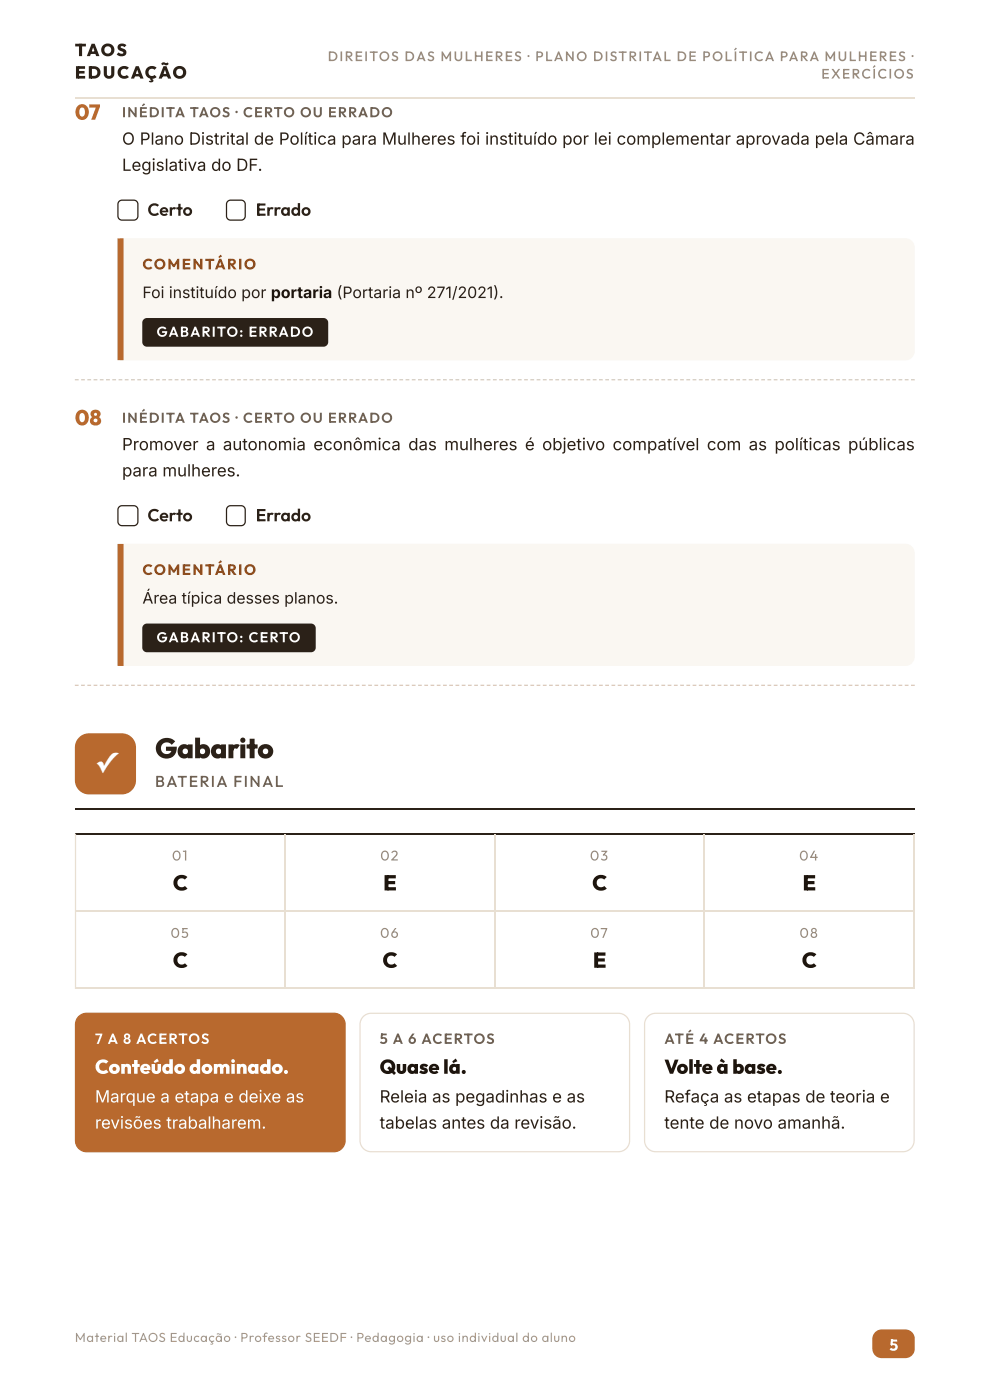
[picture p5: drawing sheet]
<svg xmlns="http://www.w3.org/2000/svg" width="210mm" height="297mm" viewBox="0 0 210 297" stroke-linecap="round" stroke-linejoin="round" font-family="sans-serif">
<path d="M15.9 20.8h178" fill="none" stroke="#e8dfd2" stroke-width=".26"/>
<path d="M185.5 282.6l.5-.3 .7-.2 5.2-.1a2 2 0 0 1 2 2v2.1a2 2 0 0 1-2 2h-5a2 2 0 0 1-2-2l.1-2.4z" fill="#b8692e"/>
<path d="M15.9 80.4h.8v.3h-.8zM17.2 80.4h.8v.3h-.8zM18.5 80.4h.8v.3h-.8zM19.8 80.4h.8v.3h-.8zM21.2 80.4h.8v.3h-.8zM22.5 80.4h.8v.3h-.8zM23.8 80.4h.8v.3h-.8zM25.1 80.4h.8v.3h-.8zM26.5 80.4h.8v.3h-.8zM27.8 80.4h.8v.3h-.8zM29.1 80.4h.8v.3h-.8zM30.4 80.4h.8v.3h-.8zM31.7 80.4h.8v.3h-.8zM33.1 80.4h.8v.3h-.8zM34.4 80.4h.8v.3h-.8zM35.7 80.4h.8v.3h-.8zM37 80.4h.8v.3h-.8zM38.4 80.4h.8v.3h-.8zM39.7 80.4h.8v.3h-.8zM41 80.4h.8v.3h-.8zM42.3 80.4h.8v.3h-.8zM43.7 80.4h.7v.3h-.7zM45 80.4h.8v.3h-.8zM46.3 80.4h.8v.3h-.8zM47.6 80.4h.8v.3h-.8zM48.9 80.4h.8v.3h-.8zM50.3 80.4h.8v.3h-.8zM51.6 80.4h.8v.3h-.8zM52.9 80.4h.8v.3h-.8zM54.2 80.4h.8v.3h-.8zM55.6 80.4h.8v.3h-.8zM56.9 80.4h.8v.3h-.8zM58.2 80.4h.8v.3h-.8zM59.5 80.4h.8v.3h-.8zM60.9 80.4h.7v.3h-.7zM62.2 80.4h.8v.3h-.8zM63.5 80.4h.8v.3h-.8zM64.8 80.4h.8v.3h-.8zM66.1 80.4h.8v.3h-.8zM67.5 80.4h.8v.3h-.8zM68.8 80.4h.8v.3h-.8zM70.1 80.4h.8v.3h-.8zM71.4 80.4h.8v.3h-.8zM72.8 80.4h.8v.3h-.8zM74.1 80.4h.8v.3h-.8zM75.4 80.4h.8v.3h-.8zM76.7 80.4h.8v.3h-.8zM78.1 80.4h.7v.3h-.7zM79.4 80.4h.8v.3h-.8zM80.7 80.4h.8v.3h-.8zM82 80.4h.8v.3h-.8zM83.3 80.4h.8v.3h-.8zM84.7 80.4h.8v.3h-.8zM86 80.4h.8v.3h-.8zM87.3 80.4h.8v.3h-.8zM88.6 80.4h.8v.3h-.8zM90 80.4h.8v.3h-.8zM91.3 80.4h.8v.3h-.8zM92.6 80.4h.8v.3h-.8zM93.9 80.4h.8v.3h-.8zM95.2 80.4h.8v.3h-.8zM96.6 80.4h.8v.3h-.8zM97.9 80.4h.8v.3h-.8zM99.2 80.4h.8v.3h-.8zM100.5 80.4h.8v.3h-.8zM101.9 80.4h.8v.3h-.8zM103.2 80.4h.8v.3h-.8zM104.5 80.4h.8v.3h-.8zM105.8 80.4h.8v.3h-.8zM107.2 80.4h.7v.3h-.7zM108.5 80.4h.8v.3h-.8zM109.8 80.4h.8v.3h-.8zM111.1 80.4h.8v.3h-.8zM112.4 80.4h.8v.3h-.8zM113.8 80.4h.8v.3h-.8zM115.1 80.4h.8v.3h-.8zM116.4 80.4h.8v.3h-.8zM117.7 80.4h.8v.3h-.8zM119.1 80.4h.8v.3h-.8zM120.4 80.4h.8v.3h-.8zM121.7 80.4h.8v.3h-.8zM123 80.4h.8v.3h-.8zM124.4 80.4h.7v.3h-.7zM125.7 80.4h.8v.3h-.8zM127 80.4h.8v.3h-.8zM128.3 80.4h.8v.3h-.8zM129.6 80.4h.8v.3h-.8zM131 80.4h.8v.3h-.8zM132.3 80.4h.8v.3h-.8zM133.6 80.4h.8v.3h-.8zM134.9 80.4h.8v.3h-.8zM136.3 80.4h.8v.3h-.8zM137.6 80.4h.8v.3h-.8zM138.9 80.4h.8v.3h-.8zM140.2 80.4h.8v.3h-.8zM141.5 80.4h.8v.3h-.8zM142.9 80.4h.8v.3h-.8zM144.2 80.4h.8v.3h-.8zM145.5 80.4h.8v.3h-.8zM146.8 80.4h.8v.3h-.8zM148.2 80.4h.8v.3h-.8zM149.5 80.4h.8v.3h-.8zM150.8 80.4h.8v.3h-.8zM152.1 80.4h.8v.3h-.8zM153.5 80.4h.7v.3h-.7zM154.8 80.4h.8v.3h-.8zM156.1 80.4h.8v.3h-.8zM157.4 80.4h.8v.3h-.8zM158.7 80.4h.8v.3h-.8zM160.1 80.4h.8v.3h-.8zM161.4 80.4h.8v.3h-.8zM162.7 80.4h.8v.3h-.8zM164 80.4h.8v.3h-.8zM165.4 80.4h.8v.3h-.8zM166.7 80.4h.8v.3h-.8zM168 80.4h.8v.3h-.8zM169.3 80.4h.8v.3h-.8zM170.7 80.4h.7v.3h-.7zM172 80.4h.8v.3h-.8zM173.3 80.4h.8v.3h-.8zM174.6 80.4h.8v.3h-.8zM175.9 80.4h.8v.3h-.8zM177.3 80.4h.8v.3h-.8zM178.6 80.4h.8v.3h-.8zM179.9 80.4h.8v.3h-.8zM181.2 80.4h.8v.3h-.8zM182.6 80.4h.8v.3h-.8zM183.9 80.4h.8v.3h-.8zM185.2 80.4h.8v.3h-.8zM186.5 80.4h.8v.3h-.8zM187.9 80.4h.7v.3h-.7zM189.2 80.4h.8v.3h-.8zM190.5 80.4h.8v.3h-.8zM191.8 80.4h.8v.3h-.8zM193.1 80.4h.8v.3h-.8z" fill="#d6cabb"/>
<path d="M25.5 50.5h166.4a1.99 1.99 0 0 1 2 2v22a1.99 1.99 0 0 1-2 2h-166.4z" fill="#faf7f2"/>
<path d="M24.9 50.5h1.3v26h-1.3z" fill="#b8692e"/>
<path d="M15.9 145.3h.8v.2h-.8zM17.2 145.3h.8v.2h-.8zM18.5 145.3h.8v.2h-.8zM19.8 145.3h.8v.2h-.8zM21.2 145.3h.8v.2h-.8zM22.5 145.3h.8v.2h-.8zM23.8 145.3h.8v.2h-.8zM25.1 145.3h.8v.2h-.8zM26.5 145.3h.8v.2h-.8zM27.8 145.3h.8v.2h-.8zM29.1 145.3h.8v.2h-.8zM30.4 145.3h.8v.2h-.8zM31.7 145.3h.8v.2h-.8zM33.1 145.3h.8v.2h-.8zM34.4 145.3h.8v.2h-.8zM35.7 145.3h.8v.2h-.8zM37 145.3h.8v.2h-.8zM38.4 145.3h.8v.2h-.8zM39.7 145.3h.8v.2h-.8zM41 145.3h.8v.2h-.8zM42.3 145.3h.8v.2h-.8zM43.7 145.3h.7v.2h-.7zM45 145.3h.8v.2h-.8zM46.3 145.3h.8v.2h-.8zM47.6 145.3h.8v.2h-.8zM48.9 145.3h.8v.2h-.8zM50.3 145.3h.8v.2h-.8zM51.6 145.3h.8v.2h-.8zM52.9 145.3h.8v.2h-.8zM54.2 145.3h.8v.2h-.8zM55.6 145.3h.8v.2h-.8zM56.9 145.3h.8v.2h-.8zM58.2 145.3h.8v.2h-.8zM59.5 145.3h.8v.2h-.8zM60.9 145.3h.7v.2h-.7zM62.2 145.3h.8v.2h-.8zM63.5 145.3h.8v.2h-.8zM64.8 145.3h.8v.2h-.8zM66.1 145.3h.8v.2h-.8zM67.5 145.3h.8v.2h-.8zM68.8 145.3h.8v.2h-.8zM70.1 145.3h.8v.2h-.8zM71.4 145.3h.8v.2h-.8zM72.8 145.3h.8v.2h-.8zM74.1 145.3h.8v.2h-.8zM75.4 145.3h.8v.2h-.8zM76.7 145.3h.8v.2h-.8zM78.1 145.3h.7v.2h-.7zM79.4 145.3h.8v.2h-.8zM80.7 145.3h.8v.2h-.8zM82 145.3h.8v.2h-.8zM83.3 145.3h.8v.2h-.8zM84.7 145.3h.8v.2h-.8zM86 145.3h.8v.2h-.8zM87.3 145.3h.8v.2h-.8zM88.6 145.3h.8v.2h-.8zM90 145.3h.8v.2h-.8zM91.3 145.3h.8v.2h-.8zM92.6 145.3h.8v.2h-.8zM93.9 145.3h.8v.2h-.8zM95.2 145.3h.8v.2h-.8zM96.6 145.3h.8v.2h-.8zM97.9 145.3h.8v.2h-.8zM99.2 145.3h.8v.2h-.8zM100.5 145.3h.8v.2h-.8zM101.9 145.3h.8v.2h-.8zM103.2 145.3h.8v.2h-.8zM104.5 145.3h.8v.2h-.8zM105.8 145.3h.8v.2h-.8zM107.2 145.3h.7v.2h-.7zM108.5 145.3h.8v.2h-.8zM109.8 145.3h.8v.2h-.8zM111.1 145.3h.8v.2h-.8zM112.4 145.3h.8v.2h-.8zM113.8 145.3h.8v.2h-.8zM115.1 145.3h.8v.2h-.8zM116.4 145.3h.8v.2h-.8zM117.7 145.3h.8v.2h-.8zM119.1 145.3h.8v.2h-.8zM120.4 145.3h.8v.2h-.8zM121.7 145.3h.8v.2h-.8zM123 145.3h.8v.2h-.8zM124.4 145.3h.7v.2h-.7zM125.7 145.3h.8v.2h-.8zM127 145.3h.8v.2h-.8zM128.3 145.3h.8v.2h-.8zM129.6 145.3h.8v.2h-.8zM131 145.3h.8v.2h-.8zM132.3 145.3h.8v.2h-.8zM133.6 145.3h.8v.2h-.8zM134.9 145.3h.8v.2h-.8zM136.3 145.3h.8v.2h-.8zM137.6 145.3h.8v.2h-.8zM138.9 145.3h.8v.2h-.8zM140.2 145.3h.8v.2h-.8zM141.5 145.3h.8v.2h-.8zM142.9 145.3h.8v.2h-.8zM144.2 145.3h.8v.2h-.8zM145.5 145.3h.8v.2h-.8zM146.8 145.3h.8v.2h-.8zM148.2 145.3h.8v.2h-.8zM149.5 145.3h.8v.2h-.8zM150.8 145.3h.8v.2h-.8zM152.1 145.3h.8v.2h-.8zM153.5 145.3h.7v.2h-.7zM154.8 145.3h.8v.2h-.8zM156.1 145.3h.8v.2h-.8zM157.4 145.3h.8v.2h-.8zM158.7 145.3h.8v.2h-.8zM160.1 145.3h.8v.2h-.8zM161.4 145.3h.8v.2h-.8zM162.7 145.3h.8v.2h-.8zM164 145.3h.8v.2h-.8zM165.4 145.3h.8v.2h-.8zM166.7 145.3h.8v.2h-.8zM168 145.3h.8v.2h-.8zM169.3 145.3h.8v.2h-.8zM170.7 145.3h.7v.2h-.7zM172 145.3h.8v.2h-.8zM173.3 145.3h.8v.2h-.8zM174.6 145.3h.8v.2h-.8zM175.9 145.3h.8v.2h-.8zM177.3 145.3h.8v.2h-.8zM178.6 145.3h.8v.2h-.8zM179.9 145.3h.8v.2h-.8zM181.2 145.3h.8v.2h-.8zM182.6 145.3h.8v.2h-.8zM183.9 145.3h.8v.2h-.8zM185.2 145.3h.8v.2h-.8zM186.5 145.3h.8v.2h-.8zM187.9 145.3h.7v.2h-.7zM189.2 145.3h.8v.2h-.8zM190.5 145.3h.8v.2h-.8zM191.8 145.3h.8v.2h-.8zM193.1 145.3h.8v.2h-.8z" fill="#d6cabb"/>
<path d="M25.5 115.4h166.4a1.99 1.99 0 0 1 2 2v21.9a1.99 1.99 0 0 1-2 2h-166.4z" fill="#faf7f2"/>
<path d="M24.9 115.4h1.3v25.9h-1.3z" fill="#b8692e"/>
<path d="M25.3 42.7l.6-.2h2.5a.87 .87 0 0 1 .8 .8v2.5a.87 .87 0 0 1-.8 .9h-2.5a.87 .87 0 0 1-.9-.9v-2.5zM48.3 42.7l.6-.2h2.2a.87 .87 0 0 1 .9 .8v2.5a.87 .87 0 0 1-.9 .9h-2.2a.87 .87 0 0 1-.9-.9v-2.5zM15.9 171.6h178M15.9 176.9h178" fill="none" stroke="#2b2118" stroke-width=".26"/>
<path d="M16 176.7v33.1" fill="none" stroke="#e8dfd2" stroke-width=".26"/>
<path d="M30.5 67.8l.7-.3h37.4a1 1 0 0 1 1 1v4.1a1 1 0 0 1-1 1h-37.4a1 1 0 0 1-1-1v-4.1z" fill="#2b2118"/>
<path d="M25.3 107.5l.6-.2h2.5a.87 .87 0 0 1 .8 .9v2.5a.87 .87 0 0 1-.8 .8h-2.5a.87 .87 0 0 1-.9-.8v-2.5zM48.3 107.5l.6-.2h2.2a.87 .87 0 0 1 .9 .9v2.5a.87 .87 0 0 1-.9 .8h-2.2a.87 .87 0 0 1-.9-.8v-2.5z" fill="none" stroke="#2b2118" stroke-width=".26"/>
<path d="M30.5 132.6l.7-.3h34.7a1 1 0 0 1 1 1v4.1a1 1 0 0 1-1 1h-34.7a1 1 0 0 1-1-1v-4.1z" fill="#2b2118"/>
<path d="M16.8 156.5l.7-.6 1.2-.3h7.1a3 3 0 0 1 3 3v6.9a3 3 0 0 1-3 3h-6.9a3 3 0 0 1-3-3v-7.1l.3-1.2z" fill="#b8692e"/>
<path d="M60.5 177v32.8M104.9 177v32.8M149.4 177v32.8M193.8 177v32.8M16.1 193.3h177.8M16.1 209.7h177.8" fill="none" stroke="#e8dfd2" stroke-width=".26"/>
<path d="M16.7 215.7l.8-.6 .9-.1h52.4a2.37 2.37 0 0 1 2.4 2.3v24.7a2.37 2.37 0 0 1-2.4 2.3h-52.4a2.37 2.37 0 0 1-2.4-2.3v-24.7l.2-.9z" fill="#b8692e"/>
<path d="M16.7 215.7l.8-.6 .9-.1h52.4a2.37 2.37 0 0 1 2.4 2.3v24.7a2.37 2.37 0 0 1-2.4 2.3h-52.4a2.37 2.37 0 0 1-2.4-2.3v-24.7l.2-.9z" fill="none" stroke="#b8692e" stroke-width=".26"/>
<path d="M77 215.7l.8-.6 .9-.1h52.4a2.37 2.37 0 0 1 2.4 2.3v24.7a2.37 2.37 0 0 1-2.4 2.3h-52.4a2.37 2.37 0 0 1-2.4-2.3v-24.7l.2-.9z" fill="#fff"/>
<path d="M77 215.7l.8-.6 .9-.1h52.4a2.37 2.37 0 0 1 2.4 2.3v24.7a2.37 2.37 0 0 1-2.4 2.3h-52.4a2.37 2.37 0 0 1-2.4-2.3v-24.7l.2-.9z" fill="none" stroke="#e8dfd2" stroke-width=".26"/>
<path d="M137.3 215.7l.8-.6 .9-.1h52.4a2.37 2.37 0 0 1 2.4 2.3v24.7a2.37 2.37 0 0 1-2.4 2.3h-52.4a2.37 2.37 0 0 1-2.3-2.3v-24.7l.1-.9z" fill="#fff"/>
<path d="M137.3 215.7l.8-.6 .9-.1h52.4a2.37 2.37 0 0 1 2.4 2.3v24.7a2.37 2.37 0 0 1-2.4 2.3h-52.4a2.37 2.37 0 0 1-2.3-2.3v-24.7l.1-.9z" fill="none" stroke="#e8dfd2" stroke-width=".26"/>
<text font-size="6" fill="#2b2118" x="32.9" y="160.9">Gabarito</text>
<text font-size="6" fill="#fff" x="20.1" y="164">✓</text>
<g font-size="4.6" fill="#b8692e">
<text x="15.9" y="25.4">07</text>
<text x="15.9" y="90.2">08</text>
</g>
<g font-size="4.6" fill="#1d150e">
<text x="36.6" y="188.9">C</text>
<text x="81.2" y="188.9">E</text>
<text x="125.5" y="188.9">C</text>
<text x="170.1" y="188.9">E</text>
<text x="36.6" y="205.3">C</text>
<text x="81.1" y="205.3">C</text>
<text x="125.7" y="205.3">E</text>
<text x="170" y="205.3">C</text>
</g>
<text font-size="4.2" fill="#fff" x="20.1" y="227.8">Conteúdo dominado.</text>
<g font-size="4.2" fill="#1d150e">
<text x="80.5" y="227.8">Quase lá.</text>
<text x="140.8" y="227.8">Volte à base.</text>
</g>
<g font-size="3.7" fill="#2b2118">
<text x="15.9" y="11.9">TAOS</text>
<text x="15.9" y="16.7">EDUCAÇÃO</text>
<text x="31.3" y="45.8">Certo</text>
<text x="54.2" y="45.8">Errado</text>
<text x="31.3" y="110.6">Certo</text>
<text x="54.2" y="110.6">Errado</text>
</g>
<g font-size="3.6" fill="#2b2118">
<text x="25.9" y="30.7">O Plano Distrital de Política para Mulheres foi instituído por lei complementar aprovada pela Câmara</text>
<text x="25.9" y="36.2">Legislativa do DF.</text>
<text x="25.9" y="95.5">Promover a autonomia econômica das mulheres é objetivo compatível com as políticas públicas</text>
<text x="25.9" y="101.1">para mulheres.</text>
<text x="80.5" y="233.9">Releia as pegadinhas e as</text>
<text x="140.8" y="233.9">Refaça as etapas de teoria e</text>
<text x="80.5" y="239.4">tabelas antes da revisão.</text>
<text x="140.8" y="239.4">tente de novo amanhã.</text>
</g>
<g font-size="3.6" fill="#fff">
<text x="20.1" y="233.9">Marque a etapa e deixe as</text>
<text x="20.1" y="239.4">revisões trabalharem.</text>
</g>
<g font-size="3.3" fill="#2b2118">
<text x="30.2" y="63.2">Foi instituído por portaria (Portaria nº 271/2021).</text>
<text x="30.2" y="128.1">Área típica desses planos.</text>
</g>
<text font-size="3.3" fill="#6f6153" x="32.9" y="166.9">BATERIA FINAL</text>
<text font-size="3.3" fill="#fff" x="188.6" y="286.5">5</text>
<g font-size="3.2" fill="#8a4a1c">
<text x="30.2" y="57.1">COMENTÁRIO</text>
<text x="30.2" y="122">COMENTÁRIO</text>
</g>
<text font-size="3.1" fill="#fff" x="20.1" y="221.5">7 A 8 ACERTOS</text>
<g font-size="3.1" fill="#6f6153">
<text x="80.5" y="221.5">5 A 6 ACERTOS</text>
<text x="140.8" y="221.5">ATÉ 4 ACERTOS</text>
</g>
<g font-size="3" fill="#6f6153">
<text x="25.9" y="24.9">INÉDITA TAOS · CERTO OU ERRADO</text>
<text x="25.9" y="89.7">INÉDITA TAOS · CERTO OU ERRADO</text>
</g>
<g font-size="3" fill="#fff">
<text x="33.2" y="71.4">GABARITO: ERRADO</text>
<text x="33.2" y="136.3">GABARITO: CERTO</text>
</g>
<g font-size="3" fill="#9a8b7c">
<text x="36.5" y="182.6">01</text>
<text x="80.6" y="182.6">02</text>
<text x="125.1" y="182.6">03</text>
<text x="169.4" y="182.6">04</text>
<text x="36.2" y="199">05</text>
<text x="80.6" y="199">06</text>
<text x="125.1" y="199">07</text>
<text x="169.5" y="199">08</text>
</g>
<g font-size="2.9" fill="#9a8b7c">
<text x="69.5" y="13">DIREITOS DAS MULHERES · PLANO DISTRITAL DE POLÍTICA PARA MULHERES ·</text>
<text x="174.1" y="16.7">EXERCÍCIOS</text>
</g>
<text font-size="2.8" fill="#a89a8b" x="15.9" y="284.7">Material TAOS Educação · Professor SEEDF · Pedagogia · uso individual do aluno</text>
</svg>
